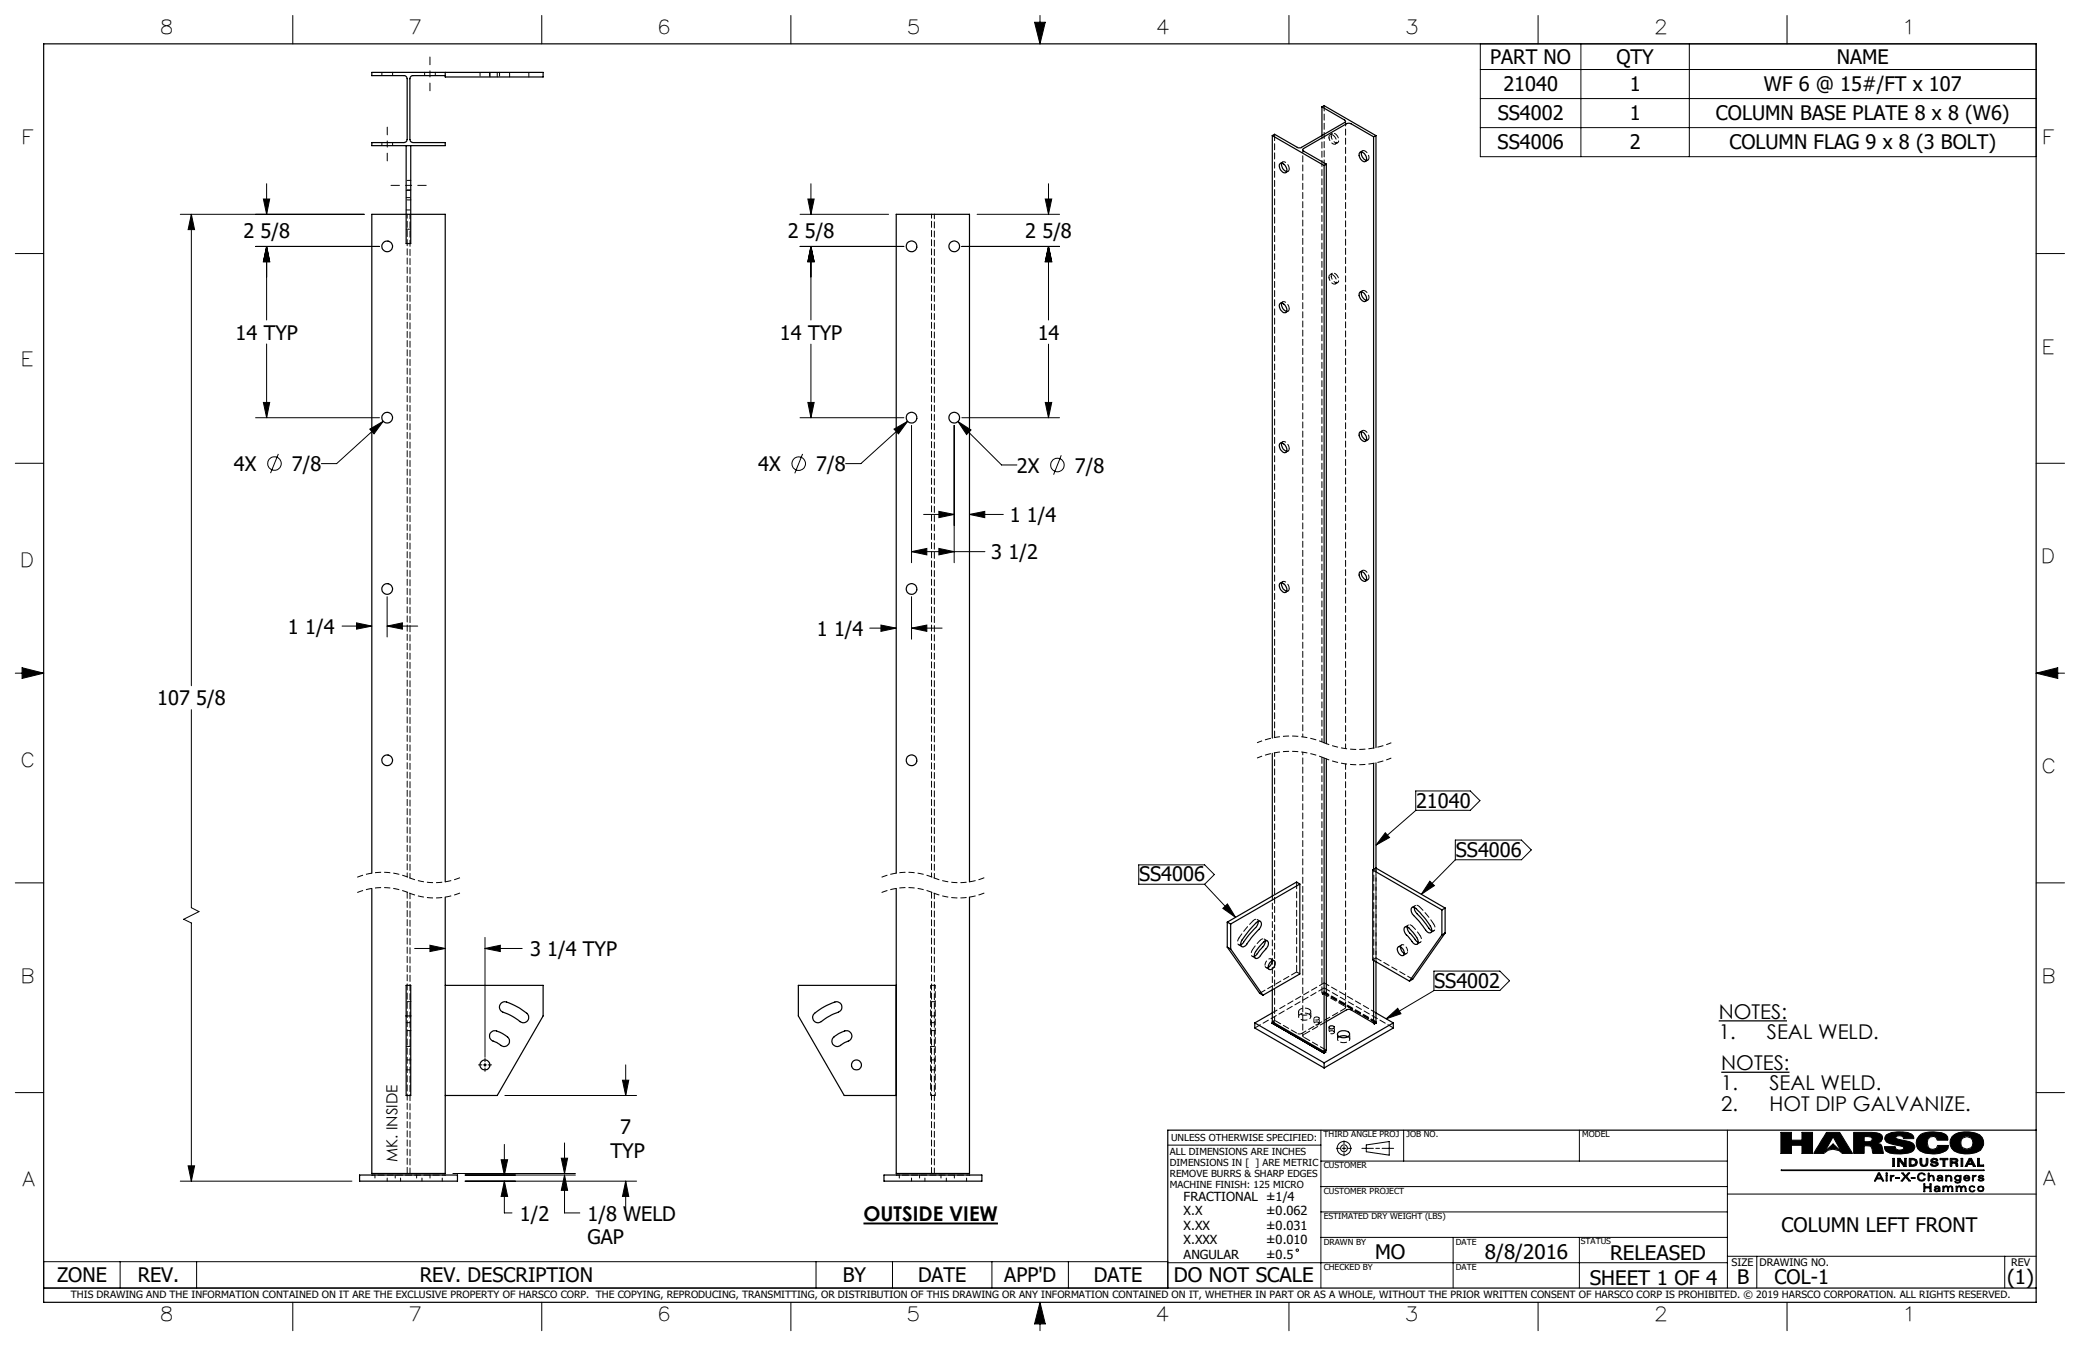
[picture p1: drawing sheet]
<svg xmlns="http://www.w3.org/2000/svg" width="432mm" height="279mm" viewBox="0 0 432 279" stroke-linecap="round" stroke-linejoin="round" font-family="sans-serif">
<g fill="none" stroke="#000" stroke-width=".21">
<path d="M60.8 3.2v5.9M112.5 3.2v5.9M164.2 3.2v5.9M214.8 4.6h2.2l-1.1 4.5zM215.9 3.2v5.9M267.6 3.2v5.9M307.3 9.1h115.4v23.4h-115.4zM307.3 14.4h115.4M319.3 3.2v5.9M328.2 9.1v23.4M350.7 9.1v23.4M371 3.2v5.9"/>
<path d="M55.4 38.1v6.4M168.3 38.1v6.4M217.7 38.1v6.4M307.3 20.5h115.4M307.3 26.5h115.4M3.2 52.6h5.9M37.4 44.5h38.2M39.7 44.5l.7 3.2h-1.3zM39.7 44.5v97.8M53.1 51.2h25.7M54.7 41.3h1.3l-.6 3.2zM55.4 51.2l.6 3.1h-1.3z"/>
<path d="M55.4 51.2v15.2M166.1 44.5h18.4M166.1 51.2h21.5M167.7 41.3h1.3l-.7 3.2zM168.3 51.2l.7 3.1h-1.3zM168.3 51.2v15.2M199.7 51.2h20.3M202.8 44.5h17.2M217 41.3h1.3l-.6 3.2zM217.7 51.2l.6 3.1h-1.3zM217.7 51.2v15.2M422.7 52.6h5.9"/>
<path d="M55.4 71.4v15.3M168.3 71.4v15.3M217.7 71.4v15.3M3.2 96.2h5.9M53.1 86.7h25.7M54.7 83.5h1.3l-.6 3.2zM57.8 94.2l-1.6 4M76.8 89.1l2.8-1.6-2 2.6zM79.6 87.5l-9.7 8.7h-3.2M166.1 86.7h21.5M166.6 94.2l-1.6 4M167.7 83.5h1.3l-.7 3.2z"/>
<path d="M185.6 89.1l2.8-1.6-1.9 2.6zM188.4 87.5l-9.7 8.7h-3.2M189.2 88.3v28.5M198.1 88.3v28.5M198.9 87.5l2.7 1.8-.9 .9zM198.9 87.5l9 9h3.2M199.7 86.7h20.3M217 83.5h1.3l-.6 3.2zM220.3 94.5l-1.6 4M422.7 96.2h5.9M189.2 114.5l3.2-.7v1.4zM189.2 114.5h15.3"/>
<path d="M191.7 106.8h6.4M194.9 106.2l3.2 .6-3.2 .7zM194.9 113.8l3.2 .7-3.2 .7zM201.3 106.8l3.1-.6v1.3zM201.3 106.8h7M3.2 139.7h5.9M4.6 138.6l4.5 1.1-4.5 1.1zM71 130h6.2M74 129.3l3.2 .7-3.2 .6zM80.4 130l3.1-.7v1.3zM80.4 123.9v8.3M80.4 130h6.3"/>
<path d="M180.6 130.4h5.5M182.9 129.8l3.2 .6-3.2 .7zM189.2 130.4l3.2-.6v1.3zM189.2 123.9v8.8M189.2 130.4h6.4M422.7 139.7h5.9M422.7 139.7l4.5-1.1v2.2zM39.7 147.3v41.1l1.6 .8-3.2 1.6 1.6 .8v53.6M236.4 179.5h13.7l2 2-2 2.1h-13.7zM287.6 172.9l.9 .9-2.9 1.6zM293.9 164.2h11.3l2 2-2 2h-11.3zM293.9 168.2l-8.3 7.2"/>
<path d="M302.1 174.4h13.7l2.1 2-2.1 2.1h-13.7zM302.1 178.5l-7 7.1M3.2 183.3h5.9M86.1 196.9h6.3M89.3 196.2l3.1 .7-3.1 .6zM100.7 196.9l3.2-.7v1.3zM100.7 194.6v24.9M100.7 196.9h7.7M250.1 183.6l6.4 6.8M253.9 188.6l.9-1 1.7 2.8zM296.8 182.9l1 .9-2.7 1.8zM422.7 183.3h5.9"/>
<path d="M287.8 211.5l2.4-2.2 .6 1.1zM297.7 201.6h13.7l2 2-2 2h-13.7zM297.7 205.6l-9.9 5.9M3.2 226.8h5.9M100.4 221.1h.6M100.7 220.7v.7M104.7 237.6v6.3M104.8 227.4h27.4M117.2 237.2v6.4M129.2 224.2h1.3l-.6 3.2zM129.9 221.1v6.3M242.4 237.7h31.8"/>
<path d="M274.2 234.6v32.8M277.4 238.4h.7M278.6 238.4h.8M279 236.8v.7M279 238v.8M279 239.3v.6M279.9 238.4h.7M282.7 238.4h2.4M283.6 237.7l4.8-.7v2.8l-4.8-.7zM285.6 238.4h.8M286.9 238.4h2.4M291.4 234.6v6.4"/>
<path d="M327.9 234.6v6.4M358.6 234.6v32.8M369.7 235.1h2.2v1.6h2.2v-1.6h2.2v4.3h-2.2v-1.7h-2.2v1.7h-2.2zM379.2 235.1h2.7l2.7 4.3h-2.2a2.5 2.5 0 0 0-3.8 0h-2.1zM380.5 236l1.7 3-1.7-1.5-1.7 1.5zM384.8 235.1h3.7l1.7 .2 .5 .4 .1 .6-.3 .7-.8 .3 .7 .2 .3 .4 .3 1.5h-2.2l-.2-1-.3-.5-.6-.1h-.7v1.6h-2.2zM387 235.9l1.4 .1a.51 .51 0 0 1 0 .9l-1.4 .1zM389.7 237.3h.1M391.6 235.6a6.4 6.4 0 0 1 5.3-.2l.3 .4 .1 .6h-2.1l-.1-.4a1.07 1.07 0 0 0-1.5 .1v.1a3 3 0 0 0 1.9 .6l1.6 .5 .4 .7a1.36 1.36 0 0 1-1.4 1.4 6.7 6.7 0 0 1-4.6-.5l-.3-.9h2.3v.4a1.01 1.01 0 0 0 1.7-.2l-.4-.3-3.1-.8-.4-.7zM398.5 235.7a5.3 5.3 0 0 1 5.5-.2l.3 .5 .1 .7h-2.2l-.3-.6-.5-.2-.7 .1-.5 .5-.1 .7 .2 1 .4 .3 .5 .1 .8-.2 .2-.6h2.3l-.1 .6a3.9 3.9 0 0 1-2.8 1.1 4.2 4.2 0 0 1-3.5-1.1 2.19 2.19 0 0 1 .4-2.7zM405.2 235.9a5.4 5.4 0 0 1 5.8-.4 2.09 2.09 0 0 1 .8 2.2l-.7 1.1a5.9 5.9 0 0 1-5.4 .1 2.08 2.08 0 0 1-.5-3zM422.7 226.8h5.9"/>
<path d="M37.4 245.2h35.7M39.1 242h1.3l-.7 3.2zM94 243.6h25.5M96.6 245.2h35.6M96.6 243.9h22.9M104 240.7h1.4l-.7 3.2zM104.7 245.2l.7 3.2h-1.4zM104.7 245.2v6.6h1.6M116.5 240.4h1.3l-.6 3.2zM117.2 243.9l.6 3.2h-1.3zM117.2 243.9v7.9h3.2M129.9 245.2l.6 3.2h-1.3z"/>
<path d="M129.9 245.2v6.3M274.2 256.9h84.4M274.2 251.6h84.4M274.2 246.3h84.4M274.2 241h84.4M301.7 256.9v10.5M327.9 256.9v10.5M358.6 247.9h64.1M369.8 242.9h42.1v.1h-42.1zM389.9 243.5h.3l.9 1.6h-.3l-.2-.4h-1l-.2 .4h-.3zM390.1 243.7l.4 .8h-.8zM391.5 244h.3v1.1h-.3z"/>
<path d="M391.5 243.5h.3v.2h-.3zM392.4 244h.2v.2l.2-.2h.4v.2l-.5 .1-.1 .8h-.2zM392.6 244.2h.1M392.9 240.5h.4v1.6h-.4zM393.6 244.4h.7v.2h-.7zM393.9 240.5h.5l1 1.2v-1.2h.3v1.6h-.5l-.9-1.3v1.3h-.4zM394.3 240.8h.1M394.8 243.5h.3l.5 .6 .5-.6h.4l-.7 .7 .8 .9h-.3l-.7-.7-.6 .7h-.3l.7-.9zM396.3 240.5a1.61 1.61 0 0 1 1.7 .5v.3l-.1 .5-.8 .3h-.8zM396.7 240.7a.62 .62 0 0 1 .8 .2 .62 .62 0 0 1 0 .7l-.8 .2zM396.8 244.4h.7v.2h-.7zM398.3 243.7a.87 .87 0 0 1 1.4 .2l-.7-.3-.3 .1-.3 .2-.1 .4 .2 .5a.59 .59 0 0 0 .9-.1h.3l-.3 .4h-.9l-.4-.3-.1-.5z"/>
<path d="M398.6 240.5h.4v1l.1 .3 .3 .1 .3-.1 .2-.4v-.9h.3v.9l-.2 .5a.93 .93 0 0 1-1.4-.4zM399.4 245.7h.2v.6h1v-.6h.3v1.7h-.3v-.8h-1v.8h-.2zM400.3 243.5h.2v.7l.5-.3a.79 .79 0 0 1 .4 1.2h-.1a.87 .87 0 0 0-.3-1 .85 .85 0 0 0-.5 1h-.2zM400.5 244.2h.1M400.9 240.7l.5-.3 .7 .1 .2 .4h-.4l-.1-.2h-.3l-.3 .2 .2 .2 .8 .2 .2 .4-.1 .2-.6 .2-.7-.1-.2-.4h.3l.4 .3 .5-.1v-.2l-1-.3-.2-.2zM401.7 246.3a.67 .67 0 0 1 1 .3v.7h-.2v-.1l-.7 .2-.2-.2v-.3l.1-.2 .8-.1-.1-.2-.3-.1-.5 .2zM402.4 244.7l.7-.1-.1 .3-.2 .1h-.3zM402.5 246.8h.1M402.5 246.8l-.8 .2 .2 .2h.3l.2-.1 .1-.3M402.5 247.2h.1M402.8 240.5h1.6v.2h-.6v1.4h-.4v-1.4h-.6zM403.1 244.6h.1"/>
<path d="M403.1 244.4l-.1-.2-.3-.1-.5 .2v-.2l.6-.2 .4 .2 .1 1h-.2v-.1M403.1 244.4l-.8 .1-.2 .3 .3 .3 .3 .1 .4-.2M403.1 244.4h.1M403.1 245h.1M403.5 246.4v-.2h-.2v1.1h.2l.1-.8 .4-.2 .3 .4v.6h.2l.1-.8 .3-.2 .3 .4v.6h.2l-.1-1-.5-.1-.3 .3M403.5 246.4l.5-.3 .4 .4M403.5 246.4h.1M403.9 244h.2v.2l.4-.3 .5 .2 .2 .4v.6h-.2l-.2-.9-.2-.1-.3 .1-.2 .9h-.2zM404.1 244.2h.1M404.4 246.5h.1M404.8 240.5a1.96 1.96 0 0 1 1.6 .2l-.1 .5-.3 .1 .4 .2 .1 .6h-.4a.61 .61 0 0 0-.7-.7h-.2v.7h-.4zM405.2 240.7l.8 .1v.3l-.8 .1z"/>
<path d="M405.9 244.1l.5-.2 .5 .3v-.2h.2v1l-.2 .5-.5 .1-.5-.1-.1-.3 .8 .2 .2-.1 .1-.4-.5 .2-.5-.2-.2-.4zM406 241.3h.1M406.1 244.2l.3-.1 .4 .1 .1 .3-.1 .3-.4 .2-.3-.2-.1-.3zM406.3 246.4v-.2h-.3l.1 1.1h.2l.1-.8 .3-.2 .3 .4v.6h.2l.1-.8 .4-.2 .3 .4v.6h.2l-.2-1-.4-.1-.4 .3M406.3 246.4l.4-.3 .5 .4M406.3 246.4h.1M407.1 240.5h.4v1.6h-.4zM407.2 246.5h.1M407.9 244.1l.4-.2 .5 .2 .1 .5h-1.1l.2 .3 .3 .1 .6-.2-.1 .2-.7 .1-.4-.2v-.6zM408 244.2l.3-.1 .4 .4h-.8zM408.8 240.5h.5l.8 1.6h-.5l-.1-.4h-1l-.2 .4h-.3zM408.9 246.3l.5-.2 .4 .1 .2 .3-.8-.2-.2 .2-.1 .3 .2 .4 .3 .1 .6-.2-.2 .2-.7 .1-.3-.3z"/>
<path d="M409 240.8l.3 .7h-.6zM409.5 244h.2v.2l.5-.2v.2l-.4 .1-.1 .8h-.2zM409.7 244.2h.1M410.5 240.5h.4v1.3h.9v.3h-1.3zM410.7 246.3l.5-.1 .5 .1 .2 .5-.2 .4-.5 .2-.5-.2-.2-.4zM410.7 244.2a.74 .74 0 0 1 1.1-.1v.2l-.5-.2-.4 .2 .7 .2 .3 .3a.76 .76 0 0 1-1.1 .3l-.2-.3 .8 .2 .2-.2a.87 .87 0 0 1-.9-.6zM410.8 246.5l.4-.2 .4 .2 .1 .3-.1 .3-.4 .1-.4-.1-.1-.3zM9.1 261.9h233.3v5.5h-233.3zM24.9 261.9v5.5M40.8 261.9v5.5M60.8 270.3v5.9M112.5 270.3v5.9"/>
<path d="M164.2 270.3v5.9M169.4 261.9v5.5M185.3 261.9v5.5M205.9 261.9v5.5M215.9 270.3v5.9M215.9 270.3l1.1 4.5h-2.2zM221.8 261.9v5.5M242.4 262.1h116.2M267.6 270.3v5.9M319.3 270.3v5.9M358.6 260.8h64.1M364.7 260.8v6.6"/>
<path d="M371 270.3v5.9M416.2 260.8v6.6"/>
<circle cx="57" cy="96.2" r="1.41"/>
<circle cx="165.8" cy="96.3" r="1.41"/>
<circle cx="219.5" cy="96.5" r="1.4"/>
<circle cx="279" cy="238.4" r=".71"/>
<circle cx="279" cy="238.4" r="1.41"/>
<circle cx="408.3" cy="237.3" r="1.3"/>
<circle cx="269.3" cy="259.5" r=".25"/>
</g>
<g fill="none" stroke="#000" stroke-width=".25">
<path d="M9.1 9.1h413.6v261.2h-413.6zM92.4 15v1h20.3v-1h-35.5v.7h6.7a.66 .66 0 0 1 .6 .6l-.1 13-.5 .3h-6.7v.6h15.2v-.6h-6.7l-.5-.3-.1-13a.66 .66 0 0 1 .6-.6h6.7M84.3 30.2v20.4h1v-20.4M264.1 28.2v125M264.1 28.2l10.8 6.2M265.7 34a1.2 1.2 0 0 1 1.5 1.2 .58 .58 0 0 1-.5 .7 .58 .58 0 0 1-.7-.4 1.24 1.24 0 0 1-.3-1.5zM266.1 33.9a1.53 1.53 0 0 0 1 1.7M274.4 22.2l4.7 2.7a.27 .27 0 0 1 .2 .3 .27 .27 0 0 1-.2 .2l-9.1 5.3h-.6l-4.8-2.8-.5 .3M274.4 22.2l.5-.3 10.7 6.3M274.4 22.2v6M274.9 34.4v119.8M275.3 34.1l-.4 .3"/>
<path d="M275.3 34.1v120.3M282.3 31.6a1.25 1.25 0 0 1 1.2 1.9 1.3 1.3 0 0 1-1.2-1.9zM282.6 31.5a1.57 1.57 0 0 0 1.1 1.8M285.2 28.4l-4.7-2.7-.6-.1-9.3 5.2a.29 .29 0 0 0-.2 .3 .29 .29 0 0 0 .2 .3l4.7 2.7M285.2 28.4v126.9M285.6 28.2l-.4 .2M285.6 28.2v127M265.7 63.1a.95 .95 0 0 1 1.4 .8 .62 .62 0 0 1-.1 1 .62 .62 0 0 1-1-.4 1.38 1.38 0 0 1-.3-1.4zM266.1 62.9a1.59 1.59 0 0 0 1 1.8M282.3 60.6a1.28 1.28 0 0 1 1.4 1.7 .59 .59 0 0 1-.6 .3 .59 .59 0 0 1-.6-.4 1.21 1.21 0 0 1-.2-1.6zM282.6 60.6a1.57 1.57 0 0 0 1.1 1.7M265.7 92.1a.95 .95 0 0 1 1.4 .8 .62 .62 0 0 1-.1 1 .62 .62 0 0 1-1-.3 1.38 1.38 0 0 1-.3-1.5z"/>
<path d="M266.1 91.9a1.59 1.59 0 0 0 1 1.8M282.3 89.7a1.25 1.25 0 0 1 1.2 1.9 1.3 1.3 0 0 1-1.2-1.9zM282.6 89.6a1.52 1.52 0 0 0 1.1 1.8M282.3 118.7a1.27 1.27 0 0 1 1.2 1.9 1.34 1.34 0 0 1-1.2-1.9zM282.6 118.6a1.52 1.52 0 0 0 1.1 1.8M265.7 121.1a1.2 1.2 0 0 1 1.5 1.2 .58 .58 0 0 1-.5 .7 .58 .58 0 0 1-.7-.4 1.24 1.24 0 0 1-.3-1.5zM266.1 121a1.59 1.59 0 0 0 1 1.7M264.1 156.4v29.6M274.9 157.4v60.9M275.3 157.6v60.4l-.4 .3M285.2 158.5v22M285.6 158.4v21.8"/>
<path d="M77.2 181.3v-136.8h15.2v138.6M77.2 184.4v59.2h15.2v-57.4M186.1 181.3v-136.8h15.2v138.6M186.1 184.4v59.2h15.2v-57.4M254.8 191.4l.7 .4M254.8 196.6l.7 .4M254.8 191.4v5.2M254.8 196.6l6.7 9.6 .7 .4M255.5 191.8v5.2M255.5 197l6.7 9.6M260.8 191.5a.61 .61 0 0 1 .9-.2 .61 .61 0 0 1 .1 1l-.3 .5-2.4 2.7a1.3 1.3 0 0 1-1.2 1 .92 .92 0 0 1-.1-1.4l1.5-1.9zM261.2 191.3a2.53 2.53 0 0 1-1.2 2l-1.9 2.5-.5 .3"/>
<path d="M261.9 196a1.01 1.01 0 0 1 1.3-.6 1.53 1.53 0 0 1-.7 1.9l-.6 .7a1.11 1.11 0 0 1-1.4 .8 1.54 1.54 0 0 1 .6-1.8zM262.6 195.3v.1a3.1 3.1 0 0 1-1.2 2l-.5 .8-.5 .3M263.9 199.5a.54 .54 0 0 1 .7 0 .54 .54 0 0 1 .1 .8 .97 .97 0 0 1-1.3 .9 1.36 1.36 0 0 1 .5-1.7zM264.1 199.5a1.59 1.59 0 0 1-.8 1.3M269.8 183.5l-.6-.4-14.4 8.3M269.8 183.5l-14.3 8.3M269.8 183.5v18.7l-7.6 4.4M285 180.6l14.3 8.3M285 180.6v18.6l7.6 4.5M285.2 199.4v13M285.6 199.6v12.5l-.4 .3M285.6 180.2l-.6 .4"/>
<path d="M285.6 180.2l14.4 8.3M290.3 196.6a1.14 1.14 0 0 1 1 .6 1.14 1.14 0 0 1 0 1.2 1.24 1.24 0 0 1-1-1.8zM290.8 196.6v.2a1.48 1.48 0 0 0 .7 1.1M291.6 192.5a1 1 0 0 1 1.3 .6l.6 .7a2.09 2.09 0 0 1 .8 2.1 .92 .92 0 0 1-1.3-.6l-.7-.9a1.58 1.58 0 0 1-.7-1.9zM292.1 192.4v.1a3.4 3.4 0 0 0 1.3 2l1 1.1M293.1 188.4l.4-.1 .5 .3 1.5 1.7a5.2 5.2 0 0 1 1.7 2.8 .53 .53 0 0 1-.4 .6 .53 .53 0 0 1-.6-.3l-1.7-2.3a3.9 3.9 0 0 1-1.6-2.1zM293.6 188.3a2.38 2.38 0 0 0 1.2 2l2.1 2.7 .3 .2M299.3 188.9v5.2M299.3 194.1l-6.7 9.6M300 188.5l-.7 .4M300 193.7l-.7 .4M300 188.5v5.2"/>
<path d="M300 193.7l-6.7 9.6-.7 .4M84.3 204.5h1v22.9h-1zM84.3 210.9h1M92.4 204.5h20.3v6.4l-9.5 16.5h-10.8M102 214.3a1.41 1.41 0 0 1 1.7-.1l.3 .2a3.1 3.1 0 0 1 1.8 1.6 1.17 1.17 0 0 1-.8 1.2 1.17 1.17 0 0 1-1.4-.5l-.6-.3a1.37 1.37 0 0 1-1.3-1.8zM104 208.2l.6-.2a9.7 9.7 0 0 1 5.1 2.8 1.18 1.18 0 0 1-.7 1.4 1.18 1.18 0 0 1-1.4-.5l-2.7-1.4a1.21 1.21 0 0 1-1.1-.7 1.21 1.21 0 0 1 .2-1.4zM169 210.5a10.2 10.2 0 0 1 4.9-2.5 1.19 1.19 0 0 1 .9 1.3 1.19 1.19 0 0 1-1.2 1l-1 .4-1.7 1a1.18 1.18 0 0 1-1.6 .5 1.18 1.18 0 0 1-.5-1.6zM173 215.4l1.2-.9a2.1 2.1 0 0 1 2.2-.4 1.2 1.2 0 0 1 .4 1.3 1.2 1.2 0 0 1-1.1 .9l-.7 .3a1.44 1.44 0 0 1-2 .3 1.07 1.07 0 0 1 0-1.5zM186.1 204.5h-20.4v6.4l9.6 16.5h10.8M260.5 212.3v1.1l14.4 8.3M260.5 212.3l14.4 8.3M264.1 205.5v6.6l10.8 6.2"/>
<path d="M264.1 210.3l-3.6 2M264.2 212.4l10.6 6.1M264.2 212.4h.1M264.3 212.2l-.2 .2 10.7 6.2 .4-.2M264.4 212.2l-.2 .2M274.8 218.5h.1M275.2 218.3v.1M275.2 218.3l-.4 .2M275.2 218.4l-.4 .1M275.2 218.4h.1M275.3 212.1l4.2-2.5 .6-.1 5.1 2.9M276 213.1v-.1a.59 .59 0 0 1 1 .3 .61 .61 0 0 1-.6 .3 .61 .61 0 0 1-.5-.4z"/>
<path d="M277.7 214.5a1.62 1.62 0 0 1 2.5 .1 1.29 1.29 0 0 1-1.9 .7 .64 .64 0 0 1-.6-.8zM278 215.2h.1a2.1 2.1 0 0 1 1.7 0M285.5 212.2l.2 .1M285.6 212.3l-.2-.1 .3 .1M285.6 212.3l-.3 .2 .4-.2M285.6 212.3l-.3 .2M285.6 212.3h.1M285.6 210.3l3.6 2M289.2 212.3v1.1l-14.3 8.3M289.2 212.3l-14.3 8.3M274.9 220.6v1.1M422.7 234.6h-180.3v32.8"/>
<path d="M74.6 243.9h20.4v1.3h-20.4zM183.5 243.9h20.3v1.3h-20.3zM9.1 267.4h413.6"/>
<circle cx="80.4" cy="51.1" r="1.1"/>
<circle cx="189.2" cy="51.1" r="1.11"/>
<circle cx="198.1" cy="51.1" r="1.11"/>
<circle cx="80.4" cy="86.7" r="1.1"/>
<circle cx="189.2" cy="86.7" r="1.11"/>
<circle cx="198.1" cy="86.7" r="1.11"/>
<circle cx="80.4" cy="122.3" r="1.1"/>
<circle cx="189.2" cy="122.3" r="1.11"/>
<circle cx="80.4" cy="157.8" r="1.1"/>
<circle cx="189.2" cy="157.8" r="1.11"/>
<circle cx="100.7" cy="221.1" r="1.03"/>
<circle cx="177.8" cy="221.1" r="1.03"/>
</g>
<path d="M215.9 270.3l-1.1 4.5h2.2zM214.8 4.6h2.2l-1.1 4.5zM4.6 138.6l4.5 1.1-4.5 1.1zM422.7 139.7l4.5-1.1v2.2zM369.7 235.1v4.3h2.2v-1.7h2.2v1.7h2.2v-4.3h-2.2v1.6h-2.2v-1.6zM387 235.9l1.4 .1 .3 .6-.5 .4h-1.2zM384.8 235.1v4.3h2.2v-1.6l1.4 .1 .4 1.5h2.2l-.4-1.7-.4-.3-.5-.1a1.15 1.15 0 0 0 1.1-1.2 1.41 1.41 0 0 0-1.7-1zM391.6 235.6a1.12 1.12 0 0 0-.2 1.2 1.12 1.12 0 0 0 1.1 .7l1.8 .3a.72 .72 0 0 1 .9 .5 1.03 1.03 0 0 1-1.7-.1v-.2h-2.3a1.46 1.46 0 0 0 1.7 1.5 7.2 7.2 0 0 0 4.2-.6 1.1 1.1 0 0 0 .3-1.2 1.1 1.1 0 0 0-1-.7l-2.1-.5a.58 .58 0 0 1-.7-.5l.4-.2h.6l.5 .2 .1 .4h2.1v-.2a1.62 1.62 0 0 0-1.8-1.2 6.2 6.2 0 0 0-3.9 .6zM398.3 235.9a2.19 2.19 0 0 0-.3 2.3 2.19 2.19 0 0 0 2 1.2 4.7 4.7 0 0 0 4.3-.9l.2-.7h-2.3a1.07 1.07 0 0 1-1.7 .6 1.38 1.38 0 0 1-.4-1.6 1.38 1.38 0 0 1 1.5-.9l.4 .3 .2 .5h2.2v-.5a1.37 1.37 0 0 0-1.6-1.1 6 6 0 0 0-4.3 .6zM407 237.2a1.3 1.3 0 0 1 2.6 0 1.3 1.3 0 0 1-2.6 0zM405.5 235.7a2.15 2.15 0 0 0-.6 2.3 2.15 2.15 0 0 0 2 1.4 5.7 5.7 0 0 0 4.4-.7 2.15 2.15 0 0 0 .3-2.3 2.15 2.15 0 0 0-1.8-1.3l-1.2-.2a4.6 4.6 0 0 0-3.1 .8zM379.2 235.1l-2.7 4.3h2.1a2.5 2.5 0 0 1 3.8 0h2.2l-2.7-4.3zM380.5 236l1.7 3-1.7-1.5-1.7 1.5zM392.9 240.5v1.6h.4v-1.6zM393.9 240.5v1.6h.4v-1.3l.9 1.3h.5v-1.6h-.3v1.2l-1-1.2zM396.7 240.7h.5l.4 .2 .1 .5-.3 .4h-.7zM396.3 240.5v1.6h.9a.83 .83 0 0 0 .8-.9 .83 .83 0 0 0-.9-.7zM398.6 240.5v1.1a.86 .86 0 0 0 .9 .5 .86 .86 0 0 0 .7-.7v-.9h-.3l-.1 1.2-.3 .2-.4-.1-.1-1.3zM400.9 240.7l-.1 .1a.53 .53 0 0 0 .6 .6l.4 .1a.27 .27 0 0 1 .1 .4 .27 .27 0 0 1-.4 0l-.4-.3h-.3a.86 .86 0 0 0 .8 .5 .86 .86 0 0 0 .8-.6l-.3-.3-.7-.1a.29 .29 0 0 1 0-.5 .29 .29 0 0 1 .4 .2l.1 .1h.4a.84 .84 0 0 0-1.4-.2zM402.8 240.5v.2h.6v1.4h.4v-1.4h.6v-.2zM405.2 240.7l.8 .1a.25 .25 0 0 1 0 .3 .25 .25 0 0 1-.3 .1h-.5zM404.8 240.5v1.6h.4v-.7l.7 .1 .2 .6h.4l-.1-.6-.4-.2 .4-.2v-.4l-.5-.2zM407.1 240.5v1.6h.4v-1.6zM409 240.8l.3 .7h-.6zM408.8 240.5l-.8 1.6h.3l.2-.4h1l.1 .4h.5l-.8-1.6zM410.5 240.5v1.6h1.3v-.3h-.9v-1.3zM390.1 243.7l.4 .8h-.8zM389.9 243.5l-.8 1.6h.3l.2-.4h1l.2 .4h.3l-.9-1.6zM391.5 243.5v.2h.3v-.2zM369.8 242.9v.1h42.1v-.1zM391.5 244v1.1h.3v-1.1zM392.4 244v1.1h.2l.1-.7 .5-.2v-.2h-.3l-.3 .2v-.2zM393.6 244.4v.2h.7v-.2zM394.8 243.5l.6 .7-.7 .9h.3l.6-.7 .7 .7h.3l-.8-.9 .7-.7h-.4l-.5 .6-.5-.6zM396.8 244.4v.2h.7v-.2zM398.3 243.6l-.3 .8a.87 .87 0 0 0 .7 .8 .87 .87 0 0 0 1-.5h-.3l-.2 .3h-.3a.67 .67 0 0 1-.6-.9 .67 .67 0 0 1 1.1-.2h.3a.86 .86 0 0 0-1.4-.3zM400.3 243.5v1.6h.2v-.7l.4-.3 .4 .2v.8h.2v-.9l-.6-.3-.4 .3v-.7zM402.4 244.7l.3-.1a.23 .23 0 0 1 .4 .1 .23 .23 0 0 1-.2 .3h-.3a.22 .22 0 0 1-.2-.1 .22 .22 0 0 1 0-.2zM402.3 244.1l-.1 .2 .3-.2 .4 .1a.2 .2 0 0 1 .1 .3 .2 .2 0 0 1-.3-.1l-.5 .1-.1 .5 .3 .2 .7-.2v.1h.2l-.1-1-.3-.2zM403.9 244v1.1h.2v-.6l.3-.4 .5 .1 .1 .9h.2l-.1-1-.6-.2-.4 .3v-.2zM406 244.1l-.1 .1a.6 .6 0 0 0 .1 .8 .6 .6 0 0 0 .9-.1l-.1 .4-.2 .1h-.4l-.2-.2-.2 .1 .4 .3 .8-.2 .1-.3v-1.1h-.2v.2a.7 .7 0 0 0-.9-.1zM406 244.5a.45 .45 0 0 1 .9 0 .45 .45 0 0 1-.9 0zM408 244.2l.5-.1 .2 .4h-.8zM407.8 244.1l-.2 .6a.67 .67 0 0 0 .6 .5 .67 .67 0 0 0 .7-.4l-.8 .2-.3-.4h1.1a.67 .67 0 0 0-.4-.6 .67 .67 0 0 0-.7 .1zM409.5 244v1.1h.2v-.7l.5-.2v-.2h-.3l-.2 .2v-.2zM410.8 244.1a.38 .38 0 0 0 0 .4 .38 .38 0 0 0 .4 .2h.2a.21 .21 0 0 1 .2 .3 .21 .21 0 0 1-.4 0l-.6-.2 .2 .3 .5 .1a.37 .37 0 0 0 .5-.2 .37 .37 0 0 0-.2-.5l-.4-.1a.21 .21 0 0 1-.2-.3 .21 .21 0 0 1 .3 0l.5 .2-.4-.4zM399.4 245.7v1.7h.2v-.8h1v.8h.3v-1.7h-.3v.6h-1v-.6zM401.8 246.9l.4-.1a.24 .24 0 0 1 .3 .3 .24 .24 0 0 1-.4 .1l-.3-.1zM401.7 246.3l-.1 .2 .5-.2 .3 .1a.23 .23 0 0 1 0 .3 .23 .23 0 0 1-.3 0 .41 .41 0 0 0-.6 .4 .41 .41 0 0 0 .7 .3l.3-.2v.1h.2v-.9l-.3-.2zM409 246.2l-.2 .3v.5l.4 .4h.6l.2-.3-.5 .2-.3-.1-.3-.3 .1-.4 .5-.2 .5 .2a.62 .62 0 0 0-1-.3zM410.7 246.7a.5 .5 0 0 1 1 0 .5 .5 0 0 1-1 0zM410.5 246.8a.65 .65 0 0 0 1.3 0 .65 .65 0 0 0-1.3 0zM403.3 246.2h.2v.2l.5-.3 .4 .4 .4-.3h.4l.2 .3v.8h-.2v-.8l-.2-.2-.5 .3v.7h-.2v-.7l-.3-.3-.4 .2-.1 .8h-.2zM406 246.2h.3v.2l.5-.3 .4 .4 .3-.3h.5l.2 .4v.7h-.2v-.7l-.3-.3-.4 .2-.1 .8h-.2v-.7l-.3-.3-.4 .3v.7h-.2z" fill-rule="evenodd" fill="#000"/>
<path d="M179.3 254h27.9" fill="none" stroke="#000" stroke-width=".4"/>
<path d="M356.8 211.9h14.2M357.3 222.6h14.2" fill="none" stroke="#000" stroke-width=".26"/>
<path d="M274.9 157.4a18.1 18.1 0 0 0-13.9 0M274.9 154.2a18.1 18.1 0 0 0-13.9 0M288.8 157.4a18.1 18.1 0 0 1-13.9 0M288.8 154.2a18.1 18.1 0 0 1-13.9 0" fill="none" stroke="#000" stroke-width=".21" stroke-dasharray="1.3 .6" stroke-dashoffset=".2" stroke-linecap="butt"/>
<path d="M84.8 185.3a14 14 0 0 0-10.8 0M84.8 182.1a14 14 0 0 0-10.8 0M95.6 185.3a14 14 0 0 1-10.8 0M95.6 182.1a14 14 0 0 1-10.8 0M193.7 185.3a14 14 0 0 0-10.8 0M193.7 182.1a14 14 0 0 0-10.8 0M204.5 185.3a14 14 0 0 1-10.8 0M204.5 182.1a14 14 0 0 1-10.8 0" fill="none" stroke="#000" stroke-width=".21" stroke-dasharray="1.3 .6" stroke-dashoffset="-.1" stroke-linecap="butt"/>
<path d="M89.3 18.8v-7M80.4 26.4v7" fill="none" stroke="#000" stroke-width=".21" stroke-dasharray="15.2 1.3 1.3 1.3" stroke-dashoffset="13.6"/>
<path d="M88.5 38.5h-7.3" fill="none" stroke="#000" stroke-width=".21" stroke-dasharray="15.2 1.3 1.3 1.3" stroke-dashoffset="13.5"/>
<path d="M100.1 221h-.8M100.7 220.4v-.7M100.7 221.7v.7M101.3 221h.7" fill="none" stroke="#000" stroke-width=".21" stroke-dasharray="15.2 1.3 1.3 1.3"/>
<g fill="#000">
<path d="M296.8 182.9l1 .9-2.7 1.8zM287.6 172.9l.9 .9-2.9 1.6zM287.8 211.5l2.4-2.2 .6 1.1zM253.9 188.6l.9-1 1.7 2.8z"/>
<path d="M104.7 245.2l.7 3.2h-1.4zM104 240.7h1.4l-.7 3.2zM39.7 44.5l.7 3.2h-1.3zM39.1 242h1.3l-.7 3.2zM117.2 243.9l.6 3.2h-1.3zM116.5 240.4h1.3l-.6 3.2zM100.7 196.9l3.2-.7v1.3zM89.3 196.2l3.1 .7-3.1 .6zM129.9 245.2l.6 3.2h-1.3zM129.2 224.2h1.3l-.6 3.2zM80.4 130l3.1-.7v1.3zM74 129.3l3.2 .7-3.2 .6zM55.4 51.2l.6 3.1h-1.3zM54.7 41.3h1.3l-.6 3.2zM55.4 51.2l.6 3.1h-1.3zM54.7 83.5h1.3l-.6 3.2zM76.8 89.1l.8 1 2-2.6zM167.7 41.3h1.3l-.7 3.2zM168.3 51.2l.7 3.1h-1.3zM168.3 51.2l.7 3.1h-1.3zM167.7 83.5h1.3l-.7 3.2zM189.2 130.4l3.2-.6v1.3zM182.9 129.8l3.2 .6-3.2 .7zM185.6 89.1l.9 1 1.9-2.6zM217.7 51.2l.6 3.1h-1.3zM217 41.3h1.3l-.6 3.2zM217.7 51.2l.6 3.1h-1.3zM217 83.5h1.3l-.6 3.2zM194.9 106.2l3.2 .6-3.2 .7zM201.3 106.8l3.1-.6v1.3zM194.9 113.8l3.2 .7-3.2 .7zM189.2 114.5l3.2-.7v1.4zM198.9 87.5l1.8 2.7 .9-.9z"/>
</g>
<g fill="none" stroke="#000" stroke-width=".21" stroke-dasharray="1.3 .6" stroke-dashoffset=".4">
<path d="M267.1 35.6l.4-.2 .1-.4M84.5 44.5v137.5M193.4 44.5v137.5M267.1 64.6l.4-.1 .1-.4M267.1 93.7l.4-.2 .1-.4M267.1 122.7l.4-.1 .1-.4M257.1 196.1l.7 .4M260 198.5l.6 .4M261.7 191.2l-.7-.3M263.1 195.3l-.7-.4M264.1 186v19.4M264.5 199.4l-.6-.4"/>
<path d="M285 199.2l.7-.4M285.7 180.2v19.4M291 196.1l-.7 .4M291.3 198.3l.7-.4M292.4 192l-.7 .4M293.9 187.9l-.7 .4M294.2 196l.7-.4M297 193.6l.7-.4M262.8 200.8l.7 .4M269.2 201.8l.7 .3"/>
</g>
<g fill="none" stroke="#000" stroke-width=".21" stroke-dasharray="1.3 .6" stroke-dashoffset=".3">
<path d="M79.3 15v.7M81.5 15.7v-.7M88.1 15v.7M90.4 15.7v-.7M79.3 29.6v.6M81.5 30.2v-.6M267.6 35a1.22 1.22 0 0 0-1.4-1.3l-.1 .2M85.1 44.5v137.8M194 44.5v137.8M267.6 64.1a1.22 1.22 0 0 0-1.4-1.4l-.1 .2M267.6 93.1a1.22 1.22 0 0 0-1.4-1.3l-.1 .1M267.6 122.2a1.22 1.22 0 0 0-1.4-1.4l-.1 .2"/>
<path d="M279.3 155.4v-130.2M260 197.1l1.6-1.9M292.2 197.5v-.2a1.05 1.05 0 0 0-1.3-1.1l-.1 .3M294.8 194.2l-1.6-1.9M262.6 200.4a1.08 1.08 0 0 1 1.4-1.3l.1 .4M270.6 215.3a.27 .27 0 0 1-.1-.3 .27 .27 0 0 1 .1-.2M271.9 209.6a1.55 1.55 0 0 0-2.3 .4 1.5 1.5 0 0 0 2.5 0l-.2-.4M271.9 210.6a1.55 1.55 0 0 0-2.3 .4 1.5 1.5 0 0 0 2.5 .1l-.2-.5M274.9 206.1l10.5 6.1M278 215.2a.65 .65 0 0 0-.3 .8 .65 .65 0 0 0 .8 .4 1.25 1.25 0 0 0 1.7-.8l-.4-.4M279.2 208.9a.27 .27 0 0 1 .1 .2 .27 .27 0 0 1-.1 .3M285.5 212.2l-10.6-6.1"/>
</g>
<g fill="none" stroke="#000" stroke-width=".21" stroke-dasharray="1.3 .6">
<path d="M266.3 33.6l-.5 .3M266.9 35.8l.5-.2M276.6 27.7l-.5 .3M277.2 29.9l.5-.3M282.9 31.3l-.5 .3M283.5 33.5l.5-.3M276.6 56.7l-.5 .3M277.2 58.9l.5-.3M266.3 62.7l-.5 .2M266.9 64.9l.5-.3M282.9 60.3l-.5 .3M283.5 62.5l.5-.2"/>
<path d="M266.3 91.7l-.5 .3M266.9 93.9l.5-.3M282.9 89.4l-.5 .2M283.5 91.6l.5-.3M282.9 118.4l-.5 .3M266.3 120.7l-.5 .3M266.9 122.9l.5-.2M283.5 120.6l.5-.3M274.4 157.2v48.9M84.5 185.2v58.4M193.4 185.2v58.4M285.7 198.8l7.6 4.5"/>
<path d="M264.1 212.4h.1M264.4 212.2h.1M264.5 212.1l-.1 .1M264.5 212.2h-.1M264.5 212.2h.1M264.5 212.2v-.1M264.5 212.2l-.3 .2M264.6 211.8l-.5 .3M269.2 201.8l-7.7 4.4M274.6 206.3h.1M274.6 206.3l.3-.2M274.6 206.4v-.1"/>
<path d="M274.8 218.6h.1M274.8 218.6l.4-.2M274.9 205.9l-.5 .2M274.9 205.1l-14.4 8.3M274.9 206.2l-.3 .2M274.9 206.2v-.1M274.9 206.1l-.3 .2M274.9 206.1h.1M275.2 218.4h.1M285.3 212.5h.1M285.3 212.5l.4-.2M285.7 212.3h.1"/>
<path d="M289.3 213.4l-14.4-8.3M77.2 243.9h.1M77.3 243.9h.1M92.4 243.9h.1M186.1 243.9h.1M201.2 243.9h.1M201.3 243.9h.1"/>
</g>
<path d="M274.9 21.9v12.4M85.1 185.4v58.2M194 185.4v58.2M264.1 212.4l10.7 6.2M274.9 204l-10.8 6.2M279.3 209.1v-50.5M285.7 212.1l-10.8-6.2M285.7 210.2l-10.8-6.2" fill="none" stroke="#000" stroke-width=".21" stroke-dasharray="1.3 .6" stroke-dashoffset=".1"/>
<g fill="none" stroke="#000" stroke-width=".21" stroke-dasharray="1.3 .6" stroke-dashoffset=".6">
<path d="M274.4 28.2v125.8M257.6 196.1a.54 .54 0 0 1-.6-.2 .54 .54 0 0 1 0-.6l.2-.6M260.4 198.5a.54 .54 0 0 1-.6-.2 .54 .54 0 0 1 0-.6l.2-.6M294.4 195.6a.54 .54 0 0 0 .7-.2 .54 .54 0 0 0 0-.6l-.3-.6M297.2 193.2a.54 .54 0 0 0 .7-.2 .54 .54 0 0 0 0-.6l-.3-.6M193.2 204.5v22.9M194.2 204.5v22.9M77.2 243.9h15.2M77.8 243.9v1.3M80.4 245.2v-1.3M82 243.9v1.3M83.2 245.2v-1.3"/>
<path d="M86.5 243.9v1.3M87.6 245.2v-1.3M89.3 243.9v1.3M91.8 245.2v-1.3M186.1 243.9h15.2M186.7 243.9v1.3M189.2 245.2v-1.3M190.9 243.9v1.3M192 245.2v-1.3M195.3 243.9v1.3M196.5 245.2v-1.3M198.1 243.9v1.3"/>
<path d="M200.7 245.2v-1.3"/>
</g>
<g fill="none" stroke="#000" stroke-width=".21" stroke-dasharray="1.3 .6" stroke-dashoffset=".5">
<path d="M99.7 15v1M101.6 15v1M101.7 16v-1M103.2 16v-1M103.7 15v1M105.8 16v-1M109.8 16v-1M84.3 39.5h1M85.3 39.4h-1M85.3 37.4h-1M84.3 41h1M84.3 47.6h1"/>
<path d="M84.3 43.6h1M85.3 41.5h-1M264.6 156.3v55.5M291.5 197.9a.44 .44 0 0 0 .5 0 .44 .44 0 0 0 .2-.4M84.3 212.3h1M84.3 217.2h1M85.3 207.9h-1M85.3 213.9h-1M193.2 217.2h1M193.2 212.3h1M194.2 204.5h-1M194.2 210.9h-1"/>
<path d="M194.2 213.9h-1M194.2 207.9h-1M263.3 200.8a.44 .44 0 0 1-.5 0 .44 .44 0 0 1-.2-.4M269.6 210v1M270.2 214.5l-.4 .1-.5-.1M272.1 211v-1M272.8 211.4v1.1M273.9 212.5v-1.1M275.9 213.2v1.1M277 214.3v-1.1M277.7 214.7v1M280.2 215.7v-1"/>
<path d="M84.3 222.1h1M85.3 220h-1M193.2 222.1h1M194.2 227.4h-1M194.2 220h-1"/>
</g>
<path d="M264.6 27.9v125.2M282.7 31.5a.58 .58 0 0 1 .5-.3 .58 .58 0 0 1 .5 .4 1.04 1.04 0 0 1 .1 1.7h-.1M282.7 60.6a.58 .58 0 0 1 .5-.3 .58 .58 0 0 1 .5 .3 1.04 1.04 0 0 1 .1 1.7h-.1M282.7 89.6a.58 .58 0 0 1 .5-.3 .58 .58 0 0 1 .5 .4 1.04 1.04 0 0 1 .1 1.6h-.1M282.7 118.6a.58 .58 0 0 1 .5-.3 .58 .58 0 0 1 .5 .4 1.04 1.04 0 0 1 .1 1.7h-.1M269.2 183.1v18.7M285.7 180.2v18.6" fill="none" stroke="#000" stroke-width=".21" stroke-dasharray="1.3 .6" stroke-dashoffset="-.1"/>
<path d="M270.5 31.1v121.9M275.9 28.6a.57 .57 0 0 1 .4-.7 .57 .57 0 0 1 .7 .4 1.04 1.04 0 0 1 .1 1.6 1.39 1.39 0 0 1-1.2-1.3M276.4 28.4a.57 .57 0 0 1 .3-.8 .57 .57 0 0 1 .7 .4 1.04 1.04 0 0 1 .2 1.7 1.39 1.39 0 0 1-1.2-1.3M275.9 57.7a.57 .57 0 0 1 .4-.8 .57 .57 0 0 1 .7 .4 1.04 1.04 0 0 1 .1 1.7 1.39 1.39 0 0 1-1.2-1.3M276.4 57.4a.57 .57 0 0 1 .3-.7 .57 .57 0 0 1 .7 .3 1.04 1.04 0 0 1 .2 1.7 1.39 1.39 0 0 1-1.2-1.3M270.5 156.1v58.9M260.2 191.1a.54 .54 0 0 1 .5-.3 .54 .54 0 0 1 .5 .4M261.6 195.2a.54 .54 0 0 1 .6-.4 .54 .54 0 0 1 .5 .5M285.2 180.4v19M293.2 192.3a.54 .54 0 0 0-.6-.4 .54 .54 0 0 0-.4 .5M294.7 188.2a.54 .54 0 0 0-.6-.3 .54 .54 0 0 0-.5 .4" fill="none" stroke="#000" stroke-width=".21" stroke-dasharray="1.3 .6" stroke-dashoffset=".7"/>
<path d="M269.3 214.5l-4.7-2.7M270.6 214.8l4.8-2.8M274.4 206.1l4.8 2.8M275.4 218l-4.8-2.7" fill="none" stroke="#000" stroke-width=".21" stroke-dasharray="1.3 .6" stroke-dashoffset="-.2"/>
<path d="M257.2 194.7l1.4-1.9 1.6-1.7M297.6 191.8l-1.4-1.9-1.5-1.7M273.8 211.3a.53 .53 0 0 0-.6-.2 .53 .53 0 0 0-.4 .5 .53 .53 0 0 0 .6 .2 .53 .53 0 0 0 .4-.5M273.8 212.3a.53 .53 0 0 0-.6-.2 .53 .53 0 0 0-.4 .5 .53 .53 0 0 0 .6 .2 .53 .53 0 0 0 .4-.5M274.9 206.2l10.7 6.1M276.9 214.1a.53 .53 0 0 0-.6-.2 .53 .53 0 0 0-.3 .5 .53 .53 0 0 0 .6 .2 .53 .53 0 0 0 .3-.5M279.2 209.4l-9 5.1" fill="none" stroke="#000" stroke-width=".21" stroke-dasharray="1.3 .6" stroke-dashoffset=".2"/>
<g font-size="4.2">
<text x="309.4" y="13.3">PART NO</text>
<text x="335.6" y="13.3">QTY</text>
<text x="381.3" y="13.3">NAME</text>
<text x="312.1" y="18.9">21040</text>
<text x="338.3" y="18.9">1</text>
<text x="366.2" y="18.9">WF 6 @ 15#/FT x 107</text>
<text x="310.9" y="25">SS4002</text>
<text x="338.3" y="25">1</text>
<text x="356.2" y="25">COLUMN BASE PLATE 8 x 8 (W6)</text>
<text x="310.9" y="31">SS4006</text>
<text x="338.3" y="31">2</text>
<text x="359" y="31">COLUMN FLAG 9 x 8 (3 BOLT)</text>
<text x="50.5" y="49.4">2 5/8</text>
<text x="163.5" y="49.4">2 5/8</text>
<text x="212.8" y="49.4">2 5/8</text>
<text x="48.9" y="70.5">14 TYP</text>
<text x="161.9" y="70.5">14 TYP</text>
<text x="215.4" y="70.5">14</text>
<text x="48.6" y="97.8">4X</text>
<text x="60.6" y="97.8">7/8</text>
<text x="157.4" y="97.9">4X</text>
<text x="169.4" y="97.8">7/8</text>
<text x="211.1" y="98.1">2X</text>
<text x="223.1" y="98.1">7/8</text>
<text x="209.6" y="108.4">1 1/4</text>
<text x="205.8" y="116.1">3 1/2</text>
<text x="59.8" y="131.5">1 1/4</text>
<text x="169.6" y="132">1 1/4</text>
<text x="32.6" y="146.4">107 5/8</text>
<text x="294" y="167.6">21040</text>
<text x="302.2" y="177.8">SS4006</text>
<text x="236.5" y="182.9">SS4006</text>
<text x="110" y="198.4">3 1/4 TYP</text>
<text x="297.7" y="205">SS4002</text>
<text x="356.8" y="211.5">NOTES:</text>
<text x="356.8" y="215.7">1.</text>
<text x="366.8" y="215.7">SEAL WELD.</text>
<text x="357.3" y="222.1">NOTES:</text>
<text x="357.3" y="226.4">1.</text>
<text x="367.3" y="226.4">SEAL WELD.</text>
<text x="357.3" y="230.6">2.</text>
<text x="367.3" y="230.6">HOT DIP GALVANIZE.</text>
<text x="128.8" y="235.4">7</text>
<text x="126.7" y="240.4">TYP</text>
<text x="107.9" y="253.4">1/2</text>
<text x="122" y="253.4">1/8 WELD</text>
<text x="179.3" y="253.5">OUTSIDE VIEW</text>
<text x="369.8" y="255.8">COLUMN LEFT FRONT</text>
<text x="122" y="258.3">GAP</text>
<text x="285.5" y="261.4">MO</text>
<text x="308.3" y="261.3">8/8/2016</text>
<text x="334.3" y="261.5">RELEASED</text>
<text x="11.8" y="266.1">ZONE</text>
<text x="28.6" y="266.1">REV.</text>
<text x="87.1" y="266.1">REV. DESCRIPTION</text>
<text x="174.9" y="266.1">BY</text>
<text x="190.6" y="266.1">DATE</text>
<text x="208.5" y="266.1">APP'D</text>
<text x="227.1" y="266.1">DATE</text>
<text x="243.7" y="266.2">DO NOT SCALE</text>
<text x="330" y="266.7">SHEET 1 OF 4</text>
<text x="360.6" y="266.5">B</text>
<text x="368.4" y="266.6">COL-1</text>
<text x="416.7" y="266.5">(1)</text>
</g>
<g font-size="4">
<text x="33.6" y="7.1">8</text>
<text x="85.2" y="7.1">7</text>
<text x="137" y="7.1">6</text>
<text x="188.6" y="7.1">5</text>
<text x="240.3" y="7.1">4</text>
<text x="292.1" y="7.1">3</text>
<text x="343.8" y="7.1">2</text>
<text x="395.7" y="7.1">1</text>
<text x="4.9" y="29.8">F</text>
<text x="424.5" y="29.9">F</text>
<text x="4.8" y="76">E</text>
<text x="424.3" y="73.5">E</text>
<text x="4.7" y="117.6">D</text>
<text x="424.2" y="116.9">D</text>
<text x="4.7" y="159.3">C</text>
<text x="424.2" y="160.5">C</text>
<text x="4.8" y="204">B</text>
<text x="424.3" y="204">B</text>
<text x="4.8" y="246.1">A</text>
<text x="424.3" y="246.1">A</text>
<text x="33.6" y="274.3">8</text>
<text x="85.2" y="274.3">7</text>
<text x="137" y="274.3">6</text>
<text x="188.6" y="274.3">5</text>
<text x="240.3" y="274.3">4</text>
<text x="292.1" y="274.3">3</text>
<text x="343.8" y="274.3">2</text>
<text x="395.8" y="274.3">1</text>
</g>
<text font-size="3.2" x="82.5" y="241.2" transform="rotate(-90 82.5 241.2)">MK. INSIDE</text>
<g font-size="2.6">
<text x="245.7" y="249.3">FRACTIONAL ±1/4</text>
<text x="245.7" y="252.3">X.X</text>
<text x="245.7" y="255.3">X.XX</text>
<text x="262.9" y="252.3">±0.062</text>
<text x="262.9" y="255.3">±0.031</text>
<text x="245.7" y="258.3">X.XXX</text>
<text x="245.7" y="261.3">ANGULAR</text>
<text x="262.9" y="258.3">±0.010</text>
<text x="262.9" y="261.3">±0.5</text>
</g>
<g font-size="2.2">
<text x="359.5" y="262.8">SIZE</text>
<text x="365.3" y="262.7">DRAWING NO.</text>
<text x="417.5" y="262.8">REV</text>
</g>
<text font-size="2.1" x="14.7" y="269.4">THIS DRAWING AND THE INFORMATION CONTAINED ON IT ARE THE EXCLUSIVE PROPERTY OF HARSCO CORP. THE COPYING, REPRODUCING, TRANSMITTING, OR DISTRIBUTION OF THIS DRAWING OR ANY INFORMATION CONTAINED ON IT, WHETHER IN PART OR AS A WHOLE, WITHOUT THE PRIOR WRITTEN CONSENT OF HARSCO CORP IS PROHIBITED. © 2019 HARSCO CORPORATION. ALL RIGHTS RESERVED.</text>
<g font-size="2">
<text x="242.9" y="239.8">ALL DIMENSIONS ARE INCHES</text>
<text x="243.1" y="236.8">UNLESS OTHERWISE SPECIFIED:</text>
<text x="242.9" y="242.1">DIMENSIONS IN [ ] ARE METRIC</text>
<text x="242.9" y="244.4">REMOVE BURRS &amp; SHARP EDGES</text>
<text x="242.9" y="246.7">MACHINE FINISH: 125 MICRO</text>
</g>
<g font-size="1.7">
<text x="274.8" y="236.1">THIRD ANGLE PROJ</text>
<text x="292" y="236.1">JOB NO.</text>
<text x="328.5" y="236.1">MODEL</text>
<text x="274.8" y="242.5">CUSTOMER</text>
<text x="274.8" y="247.8">CUSTOMER PROJECT</text>
<text x="274.8" y="253.1">ESTIMATED DRY WEIGHT (LBS)</text>
<text x="274.8" y="258.4">DRAWN BY</text>
<text x="274.8" y="263.6">CHECKED BY</text>
<text x="302.2" y="263.6">DATE</text>
<text x="302.2" y="258.4">DATE</text>
<text x="328.2" y="258.3">STATUS</text>
</g>
</svg>
